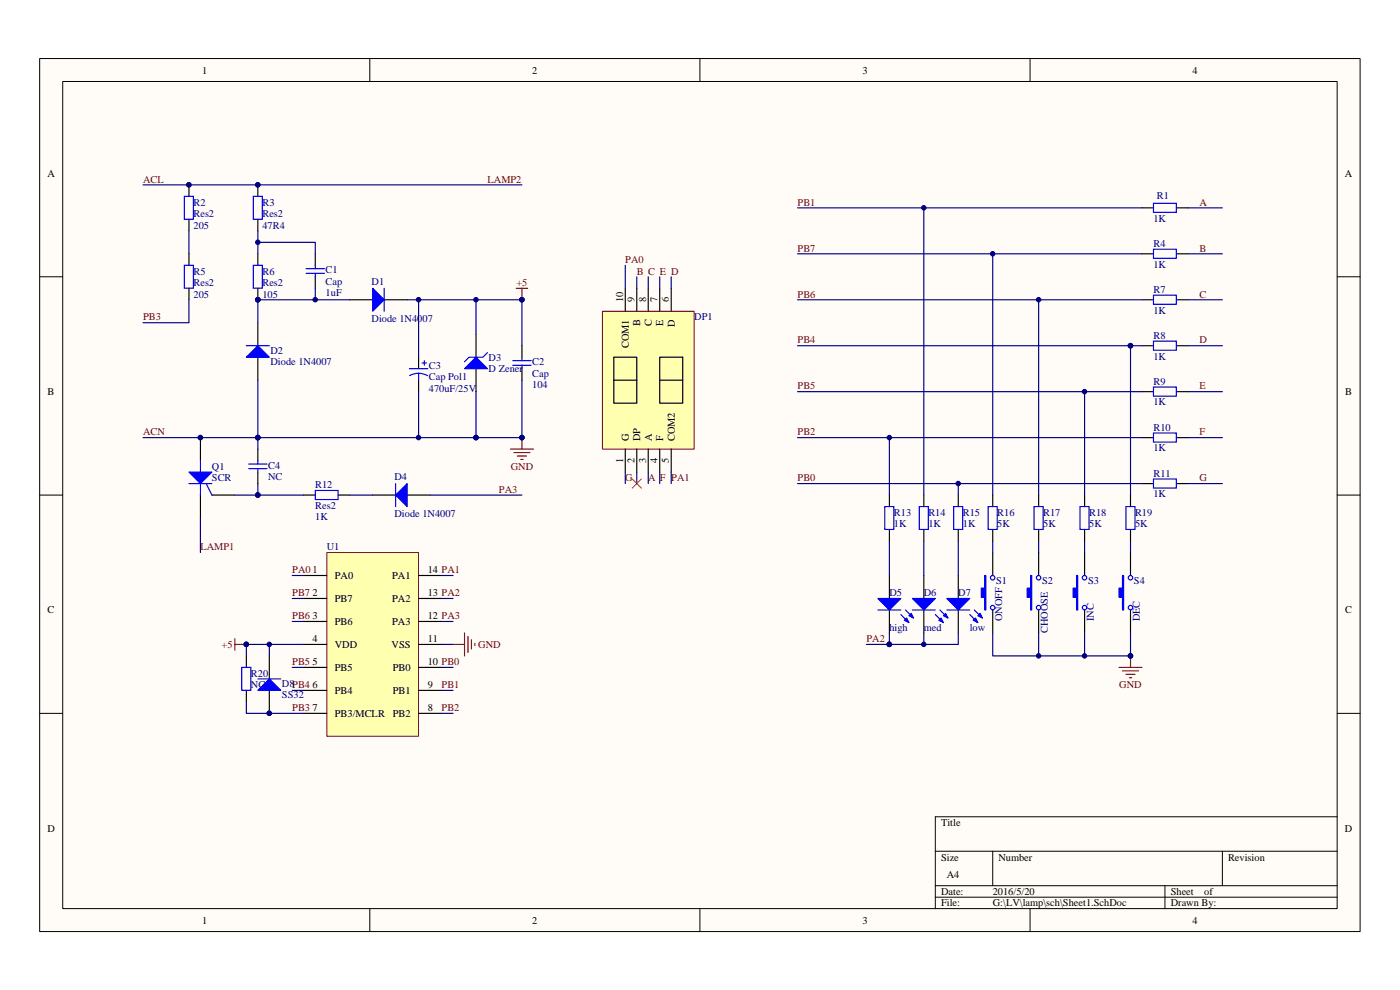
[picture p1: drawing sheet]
<svg xmlns="http://www.w3.org/2000/svg" width="297mm" height="210mm" viewBox="0 0 297 210" stroke-linecap="round" stroke-linejoin="round" font-family="sans-serif">
<path d="M8.4 12.4h280.1v185.2h-280.1z" fill="#fffcf8"/>
<path d="M8.4 12.4h280.1v185.2h-280.1z" fill="none" stroke="#000" stroke-width=".21"/>
<path d="M13.3 17.3h270.4v175.4h-270.4z" fill="#fffcf8"/>
<g fill="none" stroke="#000" stroke-width=".21">
<path d="M13.3 17.3h270.4v175.4h-270.4zM78.4 12.4v4.9M148.5 12.4v4.9M218.5 12.4v4.9M8.4 58.7h4.9M283.7 58.7h4.8M8.4 105h4.9M283.7 105h4.8M8.4 151.3h4.9M283.7 151.3h4.8M283.7 173.3h-85.3v19.5M78.4 192.8v4.8"/>
<path d="M148.5 192.8v4.8M198.4 180.6h85.3M198.4 187.9h85.3M198.4 190.3h85.3M210.6 180.6v7.3M218.5 192.8v4.8M247.1 187.9v4.9M259.3 180.6v7.3"/>
</g>
<g fill="none" stroke="#000" stroke-width=".24">
<path d="M40.1 39.2v2.5M54.7 39.2v2.5M40.1 46.5v2.5M40.1 53.8v2.5M54.7 46.5v2.5M54.7 53.8v2.5M66.9 53.8v2.5M66.9 58.7v2.4M242.3 44.1h2.4M242.3 53.8h2.4M249.6 44.1h2.4M249.6 53.8h2.4"/>
<path d="M40.1 61.1v2.5M54.7 61.1v2.5M54.7 68.5v4.8M54.7 75.8v4.8M74.2 63.6h4.9M81.5 63.6h4.9M88.8 75.8v2.4M101 70.9v4.9M101 78.2v4.9M242.3 63.6h2.4M242.3 73.3h2.4M249.6 63.6h2.4"/>
<path d="M249.6 73.3h2.4M42.5 92.8v4.9M54.7 95.3v2.4M88.8 80.6v2.5M242.3 83.1h2.4M242.3 92.8h2.4M249.6 83.1h2.4M249.6 92.8h2.4M42.5 105v4.9M45 105h4.8M54.7 100.1v2.5M64.4 105h2.5"/>
<path d="M71.8 105h2.4M79.1 105h4.8M86.4 105h4.8M210.6 117.2v4.9M220.3 117.2v4.9M230.1 117.2v4.9M239.8 117.2v4.9M242.3 102.6h2.4M249.6 102.6h2.4M188.7 122.1v4.8M188.7 129.4v4.9M196 122.1v4.8"/>
<path d="M196 129.4v4.9M203.3 122.1v4.8M203.3 129.4v4.9M210.6 129.4v4.9M220.3 129.4v4.9M230.1 129.4v4.9M239.8 129.4v4.9"/>
</g>
<g fill="#000080" stroke="#000080" stroke-width=".21">
<circle cx="40.1" cy="39.2" r=".48"/>
<circle cx="54.7" cy="39.2" r=".48"/>
<circle cx="54.7" cy="63.6" r=".48"/>
<circle cx="42.5" cy="92.8" r=".48"/>
<circle cx="66.9" cy="63.6" r=".48"/>
<circle cx="54.7" cy="51.4" r=".48"/>
<circle cx="101" cy="92.8" r=".48"/>
<circle cx="54.7" cy="92.8" r=".48"/>
<circle cx="54.7" cy="105" r=".48"/>
<circle cx="110.7" cy="92.8" r=".48"/>
<circle cx="110.7" cy="63.6" r=".48"/>
<circle cx="239.8" cy="139.1" r=".48"/>
</g>
<g fill="none" stroke="#00f" stroke-width=".24">
<path d="M39.1 41.7h1.9v4.8h-1.9zM39.1 56.3h1.9v4.8h-1.9zM53.7 41.7h2v4.8h-2zM53.7 56.3h2v4.8h-2zM64.9 57h3.9M64.9 58h3.9M66.9 56.3v.7M66.9 58v.7M244.7 43.1h4.8v1.9h-4.8zM244.7 52.9h4.8v1.9h-4.8zM52.3 73.3h4.8M81.5 61.1v4.9"/>
<path d="M86.9 78.2h3.9M88.8 79.2l.8 .1 1.1 .4M88.8 79.2l-.8 .1-1.1 .4M88.8 79.2v1.4M89.5 77h1M90 76.5v1M103.4 74.8l-1 1h-2.9l-1 .9M244.7 62.6h4.8v1.9h-4.8zM244.7 72.4h4.8v1.9h-4.8zM42.5 97.7v7.3M52.8 98.4h3.8M52.8 99.4h3.8"/>
<path d="M54.7 97.7v.7M54.7 99.4v.7M244.7 82.1h4.8v1.9h-4.8zM244.7 91.9h4.8v1.9h-4.8zM40.1 102.6h4.9M43.7 102.6l1.3 2.4M66.9 104h4.8v2h-4.8zM83.9 102.6v4.9M244.7 101.6h4.8v1.9h-4.8zM186.2 129.4h4.9M191.1 130.4l1.7 1.7M192.1 129.4l1.7 1.7"/>
<path d="M193.5 129.4h4.9M198.4 130.4l1.7 1.7M199.4 129.4l1.7 1.7M200.9 129.4h4.8M205.7 130.4l1.7 1.7M206.7 129.4l1.7 1.7"/>
<circle cx="210.6" cy="128.9" r=".48"/>
<circle cx="210.6" cy="122.6" r=".48"/>
<circle cx="220.3" cy="128.9" r=".48"/>
<circle cx="220.3" cy="122.6" r=".48"/>
<circle cx="230.1" cy="128.9" r=".48"/>
<circle cx="230.1" cy="122.6" r=".48"/>
<circle cx="239.8" cy="128.9" r=".48"/>
<circle cx="239.8" cy="122.6" r=".48"/>
</g>
<g fill="#00f" stroke="#00f" stroke-width=".24">
<path d="M54.7 73.3l2.4 2.5h-4.8z"/>
<path d="M79.1 61.1l2.4 2.5-2.4 2.4z"/>
<path d="M83.9 105l2.5-2.4v4.9z"/>
<path d="M98.5 78.2l2.5-2.4 2.4 2.4z"/>
<path d="M40.1 100.1h4.9l-2.5 2.5z"/>
<path d="M186.2 126.9h4.9l-2.4 2.5z"/>
<path d="M191.8 131.6l.5-.5 .5 1z"/>
<path d="M192.8 130.6l.5-.5 .5 1z"/>
<path d="M193.5 126.9h4.9l-2.4 2.5z"/>
<path d="M199.2 131.6l.4-.5 .5 1z"/>
<path d="M200.1 130.6l.5-.5 .5 1z"/>
<path d="M200.9 126.9h4.8l-2.4 2.5z"/>
<path d="M206.5 131.6l.4-.5 .5 1z"/>
<path d="M207.4 130.6l.5-.5 .5 1z"/>
<path d="M208.9 122.1h.2v7.3h-.2v-2.7h-.7v-1.9h.7z" fill-rule="evenodd"/>
<path d="M218.6 122.1h.3v7.3h-.3v-2.7h-.7v-1.9h.7z" fill-rule="evenodd"/>
<path d="M228.4 122.1h.2v7.3h-.2v-2.7h-.7v-1.9h.7z" fill-rule="evenodd"/>
<path d="M238.1 122.1h.3v7.3h-.3v-2.7h-.7v-1.9h.7z" fill-rule="evenodd"/>
</g>
<g fill="none" stroke="#000080" stroke-width=".24">
<path d="M30.3 39.2h80.4M40.1 49v4.8M54.7 51.4h12.2v2.4M54.7 49v4.8M40.1 63.6v4.9h-9.8M66.9 61.1v2.5M74.2 63.6h-19.5v4.9M86.4 63.6h24.3v9.7M30.3 92.8h24.4M54.7 80.6v14.7M101 83.1v9.7M110.7 80.6v12.2"/>
<path d="M42.5 109.9v7.3M49.8 105h14.6M54.7 102.6v2.4M74.2 105h4.9M91.2 105h19.5"/>
</g>
<path d="M109.5 61.1h2.4M110.7 61.1v2.5M108.3 95.3h4.9M109 96h3.4M109.8 96.7h1.9M110.5 97.5h.5M110.7 92.8v2.5M239.8 139.1v2.5M237.4 141.6h4.9M238.1 142.3h3.4M238.9 143h1.9M239.6 143.8h.5" fill="none" stroke="#800000" stroke-width=".24"/>
<path d="M127.8 66.1h19.4v29.2h-19.4z" fill="#ffffb0"/>
<path d="M127.8 66h19.4v29.3h-19.4z" fill="none" stroke="#800000" stroke-width=".21"/>
<g fill="none" stroke="#000" stroke-width=".24">
<path d="M132.6 61.1v4.9M135.1 61.1v4.9M137.5 61.1v4.9M140 75.8h4.8v9.7h-4.8zM140 61.1v4.9M142.4 61.1v4.9M130.2 80.6v-4.8h4.9v4.8M130.2 80.6v4.9h4.9v-4.9M130.2 80.6h4.9M132.6 95.3v4.8M135.1 95.3v4.8M137.5 95.3v4.8"/>
<path d="M140 80.6h4.8M140 95.3v4.8M142.4 95.3v4.8"/>
</g>
<path d="M132.6 56.3v4.8M135.1 58.7v2.4M137.5 58.7v2.4M140 58.7v2.4M142.4 58.7v2.4M132.6 100.1v2.5M135.1 100.1v2.5M137.5 100.1v2.5M140 100.1v2.5M142.4 100.1v2.5M230.1 134.3v4.8" fill="none" stroke="#000080" stroke-width=".24"/>
<path d="M134.1 101.6l2 2M136.1 101.6l-2 2" fill="none" stroke="#f00" stroke-width=".21"/>
<circle cx="230.1" cy="139.1" r=".48" fill="#000080" stroke="#000080" stroke-width=".21"/>
<path d="M69.4 117.2h19.4v39h-19.4z" fill="#ffffb0"/>
<path d="M69.3 117.2h19.5v39h-19.5z" fill="none" stroke="#800000" stroke-width=".21"/>
<g fill="none" stroke="#000" stroke-width=".24">
<path d="M110.7 73.3v2.5M110.7 78.2v2.4M188.7 105v2.5M188.7 112.3v2.5M196 105v2.5M196 112.3v2.5M203.3 105v2.5M203.3 112.3v2.5M210.6 105v2.5M210.6 112.3v2.5M220.3 105v2.5M220.3 112.3v2.5"/>
<path d="M230.1 105v2.5M230.1 112.3v2.5M239.8 105v2.5M239.8 112.3v2.5M52.3 139.1v2.5M57.1 139.1v4.9M64.4 122.1h4.9M64.4 126.9h4.9M64.4 131.8h4.9M64.4 136.7h4.9M88.8 122.1h4.9M88.8 126.9h4.9"/>
<path d="M88.8 131.8h4.9M88.8 136.7h4.9M52.3 146.4v2.5M57.1 146.4v4.9M64.4 141.6h4.9M64.4 146.4h4.9M64.4 151.3h4.9M88.8 141.6h4.9M88.8 146.4h4.9M88.8 151.3h4.9"/>
</g>
<g fill="none" stroke="#000080" stroke-width=".24">
<path d="M169.2 44.1h73.1M169.2 53.8h73.1M196 44.1v60.9M210.6 53.8v51.2M252 44.1h7.3M252 53.8h7.3M88.8 63.6v12.2M101 63.6v7.3M169.2 63.6h73.1M169.2 73.3h73.1M220.3 63.6v41.4M239.8 73.3v31.7"/>
<path d="M252 63.6h7.3M252 73.3h7.3M54.7 92.8h56M88.8 83.1v9.7M169.2 92.8h73.1M169.2 83.1h73.1M188.7 92.8v12.2M230.1 83.1v21.9M252 92.8h7.3M252 83.1h7.3M169.2 102.6h73.1M188.7 114.8v7.3"/>
<path d="M196 114.8v7.3M203.3 102.6v2.4M203.3 114.8v7.3M210.6 114.8v2.4M220.3 114.8v2.4M230.1 114.8v2.4M239.8 114.8v2.4M252 102.6h7.3M57.1 136.7v2.4M62 122.1h2.4M62 126.9h2.4M62 131.8h2.4"/>
<path d="M64.4 136.7h-12.1v2.4M93.7 122.1h2.4M93.7 126.9h2.4M93.7 131.8h2.4M93.7 136.7h2.4M183.8 136.7h4.9M188.7 134.3v2.4M196 134.3v2.4M203.3 134.3v2.4h-14.6M210.6 134.3v4.8h29.2v-4.8M220.3 134.3v4.8M52.3 148.9v2.4h12.1"/>
<path d="M62 141.6h2.4M62 146.4h2.4M93.7 141.6h2.4M93.7 146.4h2.4M93.7 151.3h2.4"/>
</g>
<path d="M49.8 136.7h2.5M49.8 135.5v2.4M96.1 136.7h2.4M98.5 134.3v4.8M99.3 135v3.4M100 135.7v2M100.7 136.5v.4" fill="none" stroke="#800000" stroke-width=".24"/>
<g fill="#000080" stroke="#000080" stroke-width=".21">
<circle cx="52.3" cy="136.7" r=".48"/>
<circle cx="188.7" cy="136.7" r=".48"/>
<circle cx="57.1" cy="151.3" r=".48"/>
<circle cx="57.1" cy="136.7" r=".48"/>
<circle cx="101" cy="92.8" r=".48"/>
<circle cx="110.7" cy="92.8" r=".48"/>
<circle cx="101" cy="63.6" r=".48"/>
<circle cx="88.8" cy="63.6" r=".48"/>
<circle cx="88.8" cy="92.8" r=".48"/>
<circle cx="196" cy="136.7" r=".48"/>
<circle cx="220.3" cy="139.1" r=".48"/>
<circle cx="54.7" cy="92.8" r=".48"/>
<circle cx="239.8" cy="139.1" r=".48"/>
<circle cx="239.8" cy="73.3" r=".48"/>
<circle cx="210.6" cy="53.8" r=".48"/>
<circle cx="220.3" cy="63.6" r=".48"/>
<circle cx="230.1" cy="83.1" r=".48"/>
<circle cx="203.3" cy="102.6" r=".48"/>
<circle cx="196" cy="44.1" r=".48"/>
<circle cx="188.7" cy="92.8" r=".48"/>
</g>
<path d="M57.1 144l2.5 2.4h-4.9z" fill="#00f" stroke="#00f" stroke-width=".24"/>
<g fill="none" stroke="#00f" stroke-width=".24">
<path d="M108.8 76.5h3.9M108.8 77.5h3.9M110.7 75.8v.7M110.7 77.5v.7M187.7 107.5h1.9v4.8h-1.9zM195 107.5h1.9v4.8h-1.9zM202.3 107.5h1.9v4.8h-1.9zM209.6 107.5h1.9v4.8h-1.9zM219.4 107.5h1.9v4.8h-1.9zM229.1 107.5h1.9v4.8h-1.9zM238.9 107.5h1.9v4.8h-1.9zM51.3 141.6h1.9v4.8h-1.9z"/>
<path d="M54.7 144h4.9"/>
</g>
<g font-size="2.2">
<text x="42.9" y="15.6">1</text>
<text x="112.9" y="15.6">2</text>
<text x="183" y="15.6">3</text>
<text x="253" y="15.6">4</text>
<text x="10.1" y="37.5">A</text>
<text x="285.3" y="37.5">A</text>
<text x="132.2" y="64.1" transform="rotate(-90 132.2 64.1)">10</text>
<text x="134.6" y="64.1" transform="rotate(-90 134.6 64.1)">9</text>
<text x="137" y="64.1" transform="rotate(-90 137 64.1)">8</text>
<text x="139.5" y="64.1" transform="rotate(-90 139.5 64.1)">7</text>
<text x="141.9" y="64.1" transform="rotate(-90 141.9 64.1)">6</text>
<text x="135.8" y="69.2" transform="rotate(-90 135.8 69.2)">B</text>
<text x="138.3" y="69.2" transform="rotate(-90 138.3 69.2)">C</text>
<text x="140.7" y="69.1" transform="rotate(-90 140.7 69.1)">E</text>
<text x="143.1" y="69.3" transform="rotate(-90 143.1 69.3)">D</text>
<text x="133.4" y="73.8" transform="rotate(-90 133.4 73.8)">COM1</text>
<text x="10.1" y="83.8">B</text>
<text x="285.4" y="83.8">B</text>
<text x="133.4" y="93.6" transform="rotate(-90 133.4 93.6)">G</text>
<text x="135.8" y="93.6" transform="rotate(-90 135.8 93.6)">DP</text>
<text x="138.3" y="93.6" transform="rotate(-90 138.3 93.6)">A</text>
<text x="140.7" y="93.6" transform="rotate(-90 140.7 93.6)">F</text>
<text x="143.1" y="93.6" transform="rotate(-90 143.1 93.6)">COM2</text>
<text x="132.2" y="98.3" transform="rotate(-90 132.2 98.3)">1</text>
<text x="134.6" y="98.3" transform="rotate(-90 134.6 98.3)">2</text>
<text x="137" y="98.3" transform="rotate(-90 137 98.3)">3</text>
<text x="139.5" y="98.3" transform="rotate(-90 139.5 98.3)">4</text>
<text x="141.9" y="98.3" transform="rotate(-90 141.9 98.3)">5</text>
<text x="71" y="122.8">PA0</text>
<text x="83.2" y="122.8">PA1</text>
<text x="90.8" y="121.6">14 PA1</text>
<text x="10.1" y="130.1">C</text>
<text x="66.3" y="126.5">2</text>
<text x="66.3" y="131.4">3</text>
<text x="71" y="127.7">PB7</text>
<text x="83.2" y="127.7">PA2</text>
<text x="90.8" y="131.4">12 PA3</text>
<text x="90.8" y="126.5">13 PA2</text>
<text x="285.4" y="130.1">C</text>
<text x="66.3" y="136.2">4</text>
<text x="71" y="132.6">PB6</text>
<text x="71" y="137.4">VDD</text>
<text x="83.1" y="137.4">VSS</text>
<text x="83.2" y="132.6">PA3</text>
<text x="90.8" y="136.2">11</text>
<text x="66.3" y="141.1">5</text>
<text x="71" y="142.3">PB5</text>
<text x="83.3" y="142.3">PB0</text>
<text x="90.8" y="141.1">10 PB0</text>
<text x="66.3" y="146">6</text>
<text x="71" y="147.2">PB4</text>
<text x="83.3" y="147.2">PB1</text>
<text x="90.8" y="146">9</text>
<text x="66.3" y="150.8">7</text>
<text x="71" y="152.1">PB3/MCLR</text>
<text x="83.3" y="152.1">PB2</text>
<text x="90.8" y="150.8">8</text>
<text x="10.1" y="176.4">D</text>
<text x="199.6" y="175.2">Title</text>
<text x="285.3" y="176.4">D</text>
<text x="199.6" y="182.5">Size</text>
<text x="211.8" y="182.5">Number</text>
<text x="260.5" y="182.5">Revision</text>
<text x="199.6" y="189.8">Date:</text>
<text x="200.9" y="186.2">A4</text>
<text x="210.6" y="189.8">2016/5/20</text>
<text x="248.4" y="189.8">Sheet</text>
<text x="255.5" y="189.8">of</text>
<text x="42.9" y="195.9">1</text>
<text x="112.9" y="195.9">2</text>
<text x="183" y="195.9">3</text>
<text x="199.6" y="192.3">File:</text>
<text x="210.6" y="192.3">G:\LV\lamp\sch\Sheet1.SchDoc</text>
<text x="248.4" y="192.3">Drawn By:</text>
<text x="253" y="195.9">4</text>
</g>
<g font-size="2.2" fill="#800000">
<text x="30.3" y="38.7">ACL</text>
<text x="103.4" y="38.7">LAMP2</text>
<text x="169.2" y="43.6">PB1</text>
<text x="254.4" y="43.6">A</text>
<text x="169.2" y="53.4">PB7</text>
<text x="254.4" y="53.4">B</text>
<text x="132.6" y="55.8">PA0</text>
<text x="135.1" y="58.2">B C E D</text>
<text x="109.6" y="60.7">+5</text>
<text x="169.2" y="63.1">PB6</text>
<text x="254.4" y="63.1">C</text>
<text x="30.3" y="68">PB3</text>
<text x="169.2" y="72.8">PB4</text>
<text x="254.4" y="72.8">D</text>
<text x="169.2" y="82.6">PB5</text>
<text x="254.4" y="82.6">E</text>
<text x="30.3" y="92.4">ACN</text>
<text x="169.2" y="92.4">PB2</text>
<text x="254.4" y="92.4">F</text>
<text x="108.3" y="99.7">GND</text>
<text x="105.8" y="104.5">PA3</text>
<text x="132.6" y="102.1">G</text>
<text x="137.5" y="102.1">A</text>
<text x="140" y="102.1">F</text>
<text x="142.4" y="102.1">PA1</text>
<text x="169.2" y="102.1">PB0</text>
<text x="254.4" y="102.1">G</text>
<text x="42.5" y="116.7">LAMP1</text>
<text x="62" y="121.6">PA01</text>
<text x="62" y="131.4">PB6</text>
<text x="62" y="126.5">PB7</text>
<text x="47" y="137.4">+5</text>
<text x="101.5" y="137.4">GND</text>
<text x="183.8" y="136.2">PA2</text>
<text x="62" y="141.1">PB5</text>
<text x="93.7" y="146">PB1</text>
<text x="237.4" y="146">GND</text>
<text x="62" y="150.8">PB3</text>
<text x="93.7" y="150.8">PB2</text>
</g>
<g font-size="2.2" fill="#000080">
<text x="41.1" y="43.6">R2</text>
<text x="41.1" y="46.1">Res2</text>
<text x="55.7" y="43.6">R3</text>
<text x="55.7" y="46.1">Res2</text>
<text x="244.7" y="47">1K</text>
<text x="245.4" y="42.2">R1</text>
<text x="41.1" y="48.5">205</text>
<text x="55.7" y="48.5">47R4</text>
<text x="244.7" y="52.4">R4</text>
<text x="41.1" y="58.2">R5</text>
<text x="55.7" y="58.2">R6</text>
<text x="69.1" y="58">C1</text>
<text x="244.7" y="56.8">1K</text>
<text x="41.1" y="63.1">205</text>
<text x="41.1" y="60.7">Res2</text>
<text x="55.7" y="63.1">105</text>
<text x="55.7" y="60.7">Res2</text>
<text x="69.1" y="62.9">1uF</text>
<text x="69.1" y="60.4">Cap</text>
<text x="78.8" y="60.4">D1</text>
<text x="244.7" y="62.1">R7</text>
<text x="78.8" y="68.2">Diode 1N4007</text>
<text x="147.3" y="68">DP1</text>
<text x="244.7" y="66.5">1K</text>
<text x="244.7" y="71.9">R8</text>
<text x="57.4" y="75">D2</text>
<text x="57.4" y="77.5">Diode 1N4007</text>
<text x="103.7" y="76.5">D3</text>
<text x="112.9" y="77.5">C2</text>
<text x="244.7" y="76.3">1K</text>
<text x="91" y="83.1">470uF/25V</text>
<text x="91" y="78.2">C3</text>
<text x="91" y="80.7">Cap Pol1</text>
<text x="103.7" y="78.9">D Zener</text>
<text x="112.9" y="82.4">104</text>
<text x="112.9" y="79.9">Cap</text>
<text x="244.7" y="81.6">R9</text>
<text x="244.7" y="86">1K</text>
<text x="244.7" y="95.8">1K</text>
<text x="244.7" y="91.4">R10</text>
<text x="45" y="99.7">Q1</text>
<text x="56.9" y="99.4">C4</text>
<text x="56.9" y="101.9">NC</text>
<text x="83.7" y="101.9">D4</text>
<text x="244.7" y="101.1">R11</text>
<text x="45" y="102.1">SCR</text>
<text x="66.9" y="103.6">R12</text>
<text x="66.9" y="107.9">Res2</text>
<text x="244.7" y="105.5">1K</text>
<text x="66.9" y="110.4">1K</text>
<text x="83.7" y="109.7">Diode 1N4007</text>
<text x="189.6" y="111.9">1K</text>
<text x="189.6" y="109.4">R13</text>
<text x="196.9" y="111.9">1K</text>
<text x="196.9" y="109.4">R14</text>
<text x="204.3" y="111.9">1K</text>
<text x="204.3" y="109.4">R15</text>
<text x="211.6" y="111.9">5K</text>
<text x="211.6" y="109.4">R16</text>
<text x="221.3" y="111.9">5K</text>
<text x="221.3" y="109.4">R17</text>
<text x="231.1" y="111.9">5K</text>
<text x="231.1" y="109.4">R18</text>
<text x="240.8" y="111.9">5K</text>
<text x="240.8" y="109.4">R19</text>
<text x="69.3" y="116.7">U1</text>
<text x="211.3" y="123.8">S1</text>
<text x="221.1" y="123.8">S2</text>
<text x="230.8" y="123.8">S3</text>
<text x="240.6" y="123.8">S4</text>
<text x="188.7" y="126.5">D5</text>
<text x="196" y="126.5">D6</text>
<text x="203.3" y="126.5">D7</text>
<text x="212.6" y="131.8" transform="rotate(-90 212.6 131.8)">ONOFF</text>
<text x="232" y="131.8" transform="rotate(-90 232 131.8)">INC</text>
<text x="241.8" y="131.8" transform="rotate(-90 241.8 131.8)">DEC</text>
<text x="188.7" y="133.8">high</text>
<text x="196" y="133.8">med</text>
<text x="205.7" y="133.8">low</text>
<text x="222.3" y="134.3" transform="rotate(-90 222.3 134.3)">CHOOSE</text>
<text x="53.2" y="143.5">R20</text>
<text x="53.2" y="146">NC</text>
<text x="59.8" y="145.7">D8PB4</text>
<text x="59.8" y="148.2">SS32</text>
</g>
</svg>
